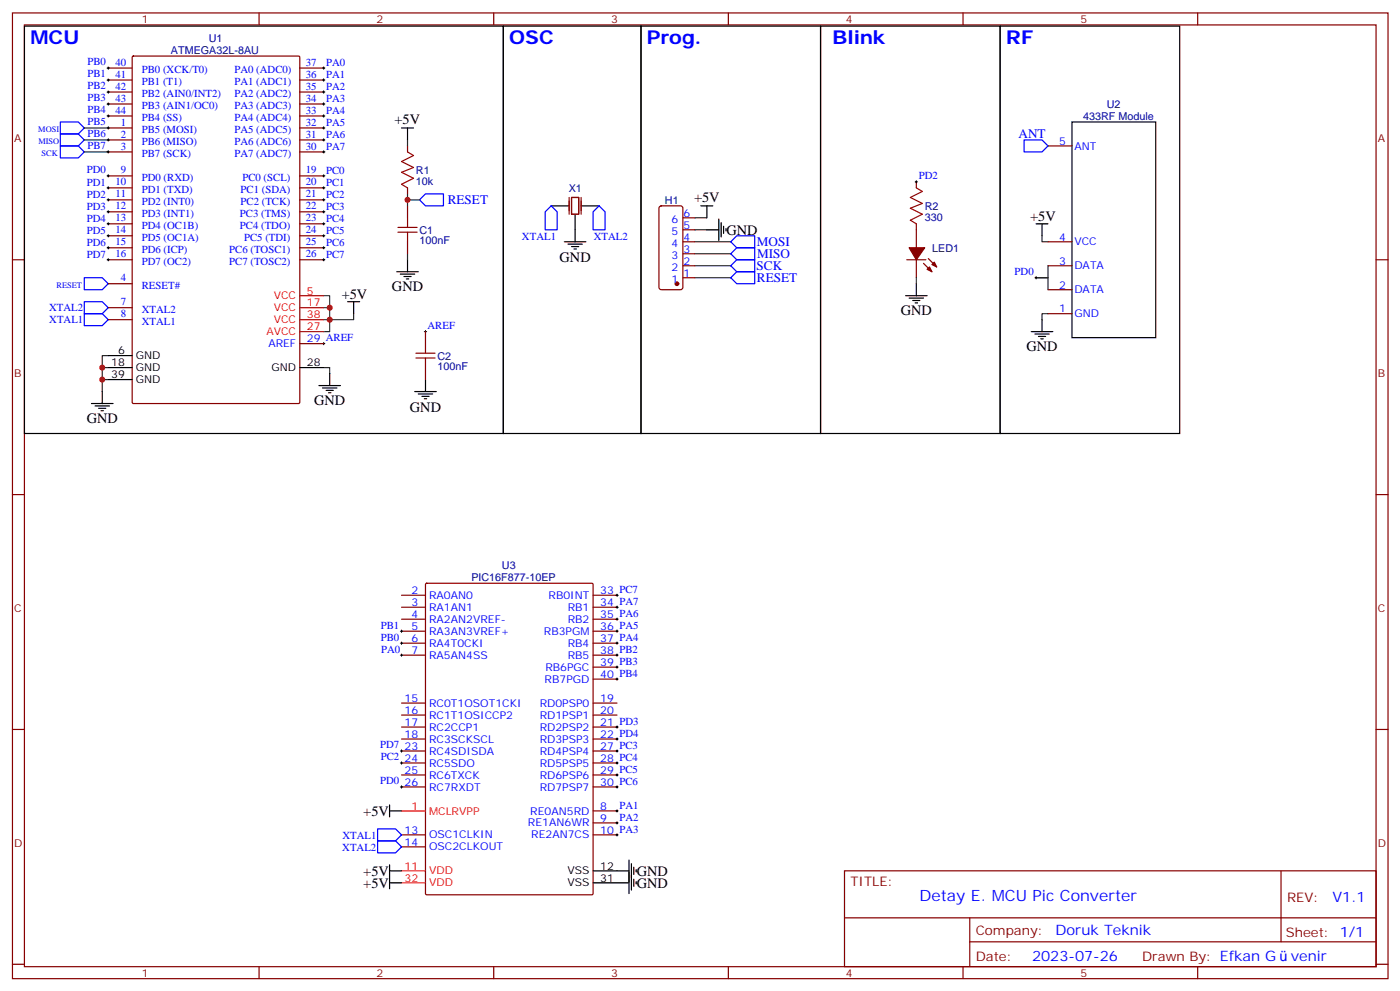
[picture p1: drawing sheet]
<svg xmlns="http://www.w3.org/2000/svg" width="413mm" height="292mm" viewBox="0 0 413 292" stroke-linecap="round" stroke-linejoin="round" font-family="sans-serif">
<g fill="none" stroke="#870000" stroke-width=".35">
<path d="M3.7 3.8h405.3v284.3h-405.3zM7.2 7.3h398.3v277.3h-398.3zM39 16.7l.3-.2h48.7l.3 .2v101.8l-.2 .3h-48.8l-.3-.2zM76.3 3.8v3.5M145.5 3.8v3.5M214.6 3.8v3.5M283.8 3.8v3.5M352.9 3.8v3.5M31.9 20h7M31.9 23.6h7M31.9 27.1h7M31.9 30.6h7"/>
<path d="M31.9 34.1h7M31.9 37.7h7M88.3 20h7.1M88.3 23.6h7.1M88.3 27.1h7.1M88.3 30.6h7.1M88.3 34.1h7.1M88.3 37.7h7.1M31.9 41.2h7M31.9 44.7h7M31.9 58.8h7M31.9 55.3h7"/>
<path d="M31.9 51.8h7M88.3 41.2h7.1M88.3 44.7h7.1M88.3 58.8h7.1M88.3 55.3h7.1M88.3 51.8h7.1M120.1 43v1.7M120.1 55.3v1.8M270 53.6v1.7M308.8 43h7.1M3.7 76.5h3.5M31.9 76.5h7"/>
<path d="M31.9 73h7M31.9 69.4h7M31.9 65.9h7M31.9 62.4h7M88.3 76.5h7.1M88.3 73h7.1M88.3 69.4h7.1M88.3 65.9h7.1M88.3 62.4h7.1M120.1 60.6v3.5M120.1 71.2v3.5M194.4 60.8l.5-.2h5.6l.7 .4v23.6l-.4 .6-5.9 .1-.7-.5v-23.5z"/>
<path d="M201.2 78.2h3.6M201.2 71.2h3.6M201.2 74.7h3.6M201.2 67.7h3.6M201.2 64.1h3.6M267.2 76.5h5.6M270 65.9v7.1M270 76.5v5.3M272.1 77.5l2.5 2.5M273.5 76.1l2.5 2.5M308.8 78.2h7.1M308.8 71.2h7.1"/>
<path d="M405.5 76.5h3.5M31.9 94.1h7M31.9 90.6h7M31.9 83.5h7M125.4 97.6v3.6M201.2 81.8h3.6M308.8 92.4h7.1M308.8 85.3h7.1M88.3 101.2h7.1M125.4 108.2v3.6M3.7 145.6h3.5M405.5 145.6h3.5"/>
<path d="M118.3 175.3h7.1M118.3 178.8h7.1M125.4 171.9l.3-.2h48.7l.3 .2 .1 91.2-.2 .3-48.9 .1-.3-.2zM174.8 175.3h7M174.8 178.8h7M118.3 182.3h7.1M118.3 185.8h7.1M118.3 189.4h7.1M118.3 192.9h7.1M174.8 182.3h7M174.8 185.8h7M174.8 189.4h7"/>
<path d="M174.8 192.9h7M174.8 196.4h7M174.8 200h7M3.7 214.8h3.5M118.3 207h7.1M118.3 210.5h7.1M118.3 214.1h7.1M118.3 217.6h7.1M174.8 207h7M174.8 210.5h7M174.8 214.1h7M174.8 217.6h7"/>
<path d="M405.5 214.8h3.5M118.3 221.1h7.1M118.3 224.6h7.1M118.3 228.2h7.1M118.3 231.7h7.1M174.8 238.8h7M174.8 221.1h7M174.8 224.6h7M174.8 228.2h7M174.8 231.7h7M118.3 245.8h7.1M118.3 249.3h7.1"/>
<path d="M174.8 242.3h7M174.8 245.8h7M248.8 256.4h156.7v28.2h-156.7zM377.5 256.4v20.9M248.9 270.2h156.5M285.8 277.3h119.6M285.8 270.2v14.2M3.7 283.9h3.5M76.3 284.6v3.5M145.5 284.6v3.5M214.6 284.6v3.5M283.8 284.6v3.5"/>
<path d="M352.9 284.6v3.5M405.5 283.9h3.5"/>
</g>
<g fill="none" stroke="#000" stroke-width=".35">
<path d="M7.2 7.7h141.1v119.9h-141.1zM148.3 7.7h40.6v119.9h-40.6zM188.9 7.7h52.9v119.9h-52.9zM241.8 7.7h52.9v119.9h-52.9zM294.7 7.7h52.9v119.9h-52.9zM118.3 37.7h3.5M120.1 37.7v3.5M315.9 35.9h24.7v63.5h-24.7zM120.1 76.5v3.5M162.4 60.6h5.3M166.3 71.2h6.3M167.4 71.9h4.2"/>
<path d="M168.4 72.6h2.1M169.1 73.3h.7M169.5 63.4v7.8M171.2 60.6h5.3M206.5 60.6h3.5M208.3 60.6v3.5M208.3 67.7h3.5M211.8 64.5v6.3M212.5 65.5v4.3M213.2 66.6v2.1M213.9 67.3v.7M305.3 65.9h3.5"/>
<path d="M307.1 65.9v3.5M102.4 88.8h3.6M104.2 88.8v3.6M116.9 80h6.4M118 80.7h4.2M119 81.4h2.1M119.7 82.1h.7M266.8 87.1h6.4M267.9 87.8h4.2M269 88.5h2.1M269.7 89.2h.7M270 83.5v3.6"/>
<path d="M303.9 97.6h6.3M304.9 98.4h4.3M306 99.1h2.1M306.7 99.8h.7M307.1 94.1v3.5M27 118.8h6.3M28 119.5h4.2M30.1 115.3v3.5M31.9 104.7h7M31.9 108.2h7M31.9 111.8h7M88.3 108.2h7.1"/>
<path d="M94 113.5h6.3M95 114.2h4.3M96.1 114.9h2.1M96.8 115.6h.7M97.2 110v3.5M122.2 115.3h6.4M123.3 116h4.2M124.3 116.7h2.1M125 117.4h.7M125.4 111.8v3.5M29.1 120.2h2.1M29.8 120.9h.7"/>
<path d="M114.8 238.8h3.5M114.8 237v3.5M114.8 256.4h3.5M114.8 259.9h3.5M114.8 254.6v7.1M174.8 256.4h10.5M174.8 259.9h10.5M185.3 253.2v9.9M186.1 254.3v7.7M186.8 255.3v2.2M186.8 258.9v2.1M187.5 256v.8"/>
<path d="M187.5 259.6v.7"/>
</g>
<path d="M167.7 58.1v5M168.4 58.1h2.1v5h-2.1zM171.2 58.1v5" fill="none" stroke="#871200" stroke-width=".35"/>
<g fill="none" stroke="#00f" stroke-width=".35">
<path d="M17.8 39.4h5.3l1.7 1.8-1.7 1.8h-5.3zM17.8 35.9h5.3l1.7 1.8-1.7 1.7h-5.3zM17.8 43h5.3l1.7 1.7-1.7 1.8h-5.3zM125.4 57.1h5.3v3.5h-5.3l-1.8-1.8zM301.8 41.2h5.3l1.7 1.8-1.7 1.7h-5.3zM162.4 60.6l1.8 1.8v5.3h-3.5v-5.3zM176.5 60.6l1.8 1.8v5.3h-3.5v-5.3zM215.3 78.2l1.8-1.7h5.3v3.5h-5.3zM215.3 71.2l1.8-1.8h5.3v3.6h-5.3zM215.3 74.7l1.8-1.7h5.3v3.5h-5.3zM24.8 88.8h5.3l1.8 1.8-1.8 1.8h-5.3zM24.8 92.4h5.3l1.8 1.7-1.8 1.8h-5.3z"/>
<path d="M24.8 81.8h5.3l1.8 1.7-1.8 1.8h-5.3zM215.3 81.8l1.8-1.8h5.3v3.5h-5.3zM111.3 244.1h5.3l1.7 1.7-1.7 1.8h-5.3zM111.3 247.6h5.3l1.7 1.7-1.7 1.8h-5.3z"/>
</g>
<g fill="none" stroke="#000" stroke-width=".29">
<path d="M31.9 19.7v.7M95.4 19.7v.7M31.5 20h.7M31.5 23.6h.7M31.5 27.1h.7M31.5 30.6h.7M31.5 34.1h.7M31.5 37.7h.7M31.9 23.2v.7M31.9 26.7v.7M31.9 30.3v.7M31.9 33.8v.7"/>
<path d="M31.9 37.3v.7M95 20h.7M95 23.6h.7M95 27.1h.7M95 30.6h.7M95 34.1h.7M95 37.7h.7M95.4 23.2v.7M95.4 26.7v.7M95.4 30.3v.7M95.4 33.8v.7M95.4 37.3v.7"/>
<path d="M31.5 41.2h.7M31.5 44.7h.7M31.5 51.8h.7M31.5 55.3h.7M31.5 58.8h.7M31.9 40.9v.7M31.9 44.4v.7M31.9 51.4v.7M31.9 55v.7M31.9 58.5v.7M95 41.2h.7M95 44.7h.7"/>
<path d="M95 51.8h.7M95 55.3h.7M95 58.8h.7M95.4 40.9v.7M95.4 44.4v.7M95.4 51.4v.7M95.4 55v.7M95.4 58.5v.7M269.7 53.6h.7M270 53.2v.7M31.5 62.4h.7M31.5 65.9h.7"/>
<path d="M31.5 69.4h.7M31.5 73h.7M31.5 76.5h.7M31.9 62v.7M31.9 65.5v.8M31.9 69.1v.7M31.9 72.6v.7M31.9 76.1v.7M95 62.4h.7M95 65.9h.7M95 69.4h.7M95 73h.7"/>
<path d="M95 76.5h.7M95.4 62v.7M95.4 65.5v.8M95.4 69.1v.7M95.4 72.6v.7M95.4 76.1v.7M125 97.6h.7M125.4 97.3v.7M304.9 81.8h.7M305.3 81.4v.7M95 101.2h.7M95.4 100.8v.7"/>
<path d="M181.5 178.8h.7M181.5 175.3h.7M181.8 174.9v.7M181.8 178.4v.7M118 192.9h.7M118 189.4h.7M118 185.8h.7M118.3 185.5v.7M118.3 189v.7M118.3 192.5v.8M181.5 200h.7M181.5 196.4h.7"/>
<path d="M181.5 192.9h.7M181.5 189.4h.7M181.5 185.8h.7M181.5 182.3h.7M181.8 182v.7M181.8 185.5v.7M181.8 189v.7M181.8 192.5v.8M181.8 196.1v.7M181.8 199.6v.7M181.5 214.1h.7M181.5 217.6h.7"/>
<path d="M181.8 213.7v.7M181.8 217.2v.7M118 231.7h.7M118 224.6h.7M118 221.1h.7M118.3 220.8v.7M118.3 224.3v.7M118.3 231.4v.7M181.5 231.7h.7M181.5 228.2h.7M181.5 224.6h.7M181.5 221.1h.7"/>
<path d="M181.5 238.8h.7M181.8 220.8v.7M181.8 224.3v.7M181.8 227.8v.7M181.8 231.4v.7M181.8 238.4v.7M181.5 245.8h.7M181.5 242.3h.7M181.8 241.9v.7M181.8 245.5v.7"/>
</g>
<g fill="none" stroke="#008700" stroke-width=".35">
<path d="M24.8 37.7h7.1M24.8 41.2h7.1M24.8 44.7h7.1M120.1 41.2v1.8M120.1 57.1v3.5M120.1 58.8h3.5M120.1 74.7v1.8M204.8 78.2h10.5M204.8 74.7h10.5M204.8 71.2h10.5M204.8 67.7h3.5M204.8 64.1h3.5"/>
<path d="M307.1 69.4v1.8h1.7M308.8 78.2v3.6h-3.5h3.5v3.5M95.4 87.1h1.8v10.5h-1.8M95.4 90.6h1.8M104.2 92.4v1.7h-8.8M204.8 81.8h10.5M270 81.8v1.7M308.8 92.4h-1.7v1.7M30.1 111.8h1.8M30.1 108.2h1.8M31.9 104.7h-1.8v10.6M95.4 108.2h1.8v1.8"/>
</g>
<path d="M88.3 97.6h7.1M88.3 87.1h7.1M88.3 90.6h7.1M88.3 94.1h7.1M118.3 238.8h7.1M118.3 256.4h7.1M118.3 259.9h7.1" fill="none" stroke="#f00" stroke-width=".35"/>
<path d="M120.1 44.7l1.7 1.1-3.5 1.8 3.5 1.7-3.5 1.4 3.5 1.8-3.5 1.8 1.8 1M270 55.3l1.8 1.1-3.5 1.7 3.5 1.8-3.5 1.4 3.5 1.8-3.5 1.7 1.7 1.1M117.3 68.4h5.6M117.3 67h5.6M120.1 64.1v2.9M120.1 68.4v2.8M122.6 105.4h5.6M122.6 104h5.6M125.4 101.2v2.8M125.4 105.4v2.8" fill="none" stroke="#a10000" stroke-width=".35"/>
<g fill="#870000" stroke="#870000" stroke-width=".35">
<path d="M273.2 79.3l.7-.7 .7 1.4z"/>
<path d="M274.6 77.9l.7-.7 .7 1.4z"/>
<path d="M267.9 73h4.6l-2.5 3.5z"/>
<circle cx="199.5" cy="83.5" r=".53"/>
</g>
<g fill="#c00">
<circle cx="97.2" cy="90.6" r=".88"/>
<circle cx="97.2" cy="94.1" r=".88"/>
<circle cx="30.1" cy="111.8" r=".88"/>
<circle cx="30.1" cy="108.2" r=".88"/>
<circle cx="120.1" cy="58.8" r=".88"/>
</g>
<g font-size="5.6" fill="#00f">
<text x="9" y="13">MCU</text>
<text x="150.1" y="13">OSC</text>
<text x="190.6" y="13">Prog.</text>
<text x="245.3" y="13">Blink</text>
<text x="296.5" y="13">RF</text>
</g>
<text font-size="4.6" fill="#00f" x="270.9" y="265.4">Detay E. MCU Pic Converter</text>
<g font-size="4.2">
<text x="116.2" y="36.6">+5V</text>
<text x="204.5" y="59.5">+5V</text>
<text x="303.5" y="65.2">+5V</text>
<text x="214.1" y="69.1">GND</text>
<text x="164.9" y="77.3">GND</text>
<text x="100.7" y="88.1">+5V</text>
<text x="115.5" y="85.7">GND</text>
<text x="265.4" y="92.7">GND</text>
<text x="302.5" y="103.3">GND</text>
<text x="92.6" y="119.2">GND</text>
<text x="25.5" y="124.5">GND</text>
<text x="120.8" y="121.4">GND</text>
<text x="107.1" y="240.2">+5V</text>
<text x="107" y="257.8">+5V</text>
<text x="187.6" y="257.8">GND</text>
<text x="107" y="261.4">+5V</text>
<text x="187.6" y="261.4">GND</text>
</g>
<g font-size="4.2" fill="#00f">
<text x="392.6" y="265.7">V1.1</text>
<text x="311" y="275.2">Doruk Teknik</text>
<text x="304.1" y="283">2023-07-26</text>
<text x="380.4" y="282.9">venir</text>
</g>
<g font-size="3.9" fill="#00f">
<text x="300.2" y="40.7">ANT</text>
<text x="132" y="60.1">RESET</text>
<text x="223" y="72.5">MOSI</text>
<text x="223.1" y="76.1">MISO</text>
<text x="222.9" y="79.6">SCK</text>
<text x="223" y="83.1">RESET</text>
</g>
<g font-size="3.9" fill="#800">
<text x="250.6" y="261">TITLE:</text>
<text x="379.2" y="265.7">REV:</text>
<text x="287.5" y="275.2">Company:</text>
<text x="378.9" y="275.8">Sheet: 1/1</text>
<text x="287.5" y="282.9">Date:</text>
<text x="336.6" y="282.9">Drawn By: Efkan G</text>
</g>
<g font-size="3.2" fill="#800">
<text x="41.8" y="6.8">1</text>
<text x="110.9" y="6.8">2</text>
<text x="180.1" y="6.8">3</text>
<text x="249.2" y="6.8">4</text>
<text x="318.3" y="6.8">5</text>
<text x="4.2" y="41.9">A</text>
<text x="406" y="41.9">A</text>
<text x="4.2" y="111.1">B</text>
<text x="406" y="111.1">B</text>
<text x="4.2" y="180.2">C</text>
<text x="406" y="180.2">C</text>
<text x="4.2" y="249.3">D</text>
<text x="406" y="249.3">D</text>
<text x="41.8" y="287.6">1</text>
<text x="110.9" y="287.6">2</text>
<text x="180.1" y="287.6">3</text>
<text x="249.2" y="287.6">4</text>
<text x="318.3" y="287.6">5</text>
</g>
<g font-size="3.2" fill="#000080">
<text x="50.4" y="15.9">ATMEGA32L-8AU</text>
<text x="61.5" y="12.3">U1</text>
<text x="319.2" y="35.3">433RF Module</text>
<text x="326.1" y="31.8">U2</text>
<text x="122.6" y="51.2">R1</text>
<text x="122.6" y="54.3">10k</text>
<text x="167.6" y="56.5">X1</text>
<text x="195.9" y="60">H1</text>
<text x="272.5" y="64.9">330</text>
<text x="272.5" y="61.8">R2</text>
<text x="123.6" y="72">100nF</text>
<text x="123.6" y="68.8">C1</text>
<text x="274.7" y="74.1">LED1</text>
<text x="128.9" y="105.9">C2</text>
<text x="128.9" y="109">100nF</text>
<text x="147.9" y="167.5">U3</text>
<text x="138.9" y="171.1">PIC16F877-10EP</text>
</g>
<g font-size="3.2" fill="#00f">
<text x="25.8" y="19.2">PB0</text>
<text x="25.8" y="22.7">PB1</text>
<text x="34" y="22.9">41</text>
<text x="34" y="19.3">40</text>
<text x="41.8" y="21.6">PB0 (XCK/T0)</text>
<text x="69.1" y="21.6">PA0 (ADC0)</text>
<text x="90.1" y="19.3">37</text>
<text x="90.1" y="22.9">36</text>
<text x="96.1" y="19.4">PA0</text>
<text x="96.1" y="22.9">PA1</text>
<text x="25.8" y="26.2">PB2</text>
<text x="25.8" y="29.7">PB3</text>
<text x="34" y="29.9">43</text>
<text x="34" y="26.4">42</text>
<text x="41.8" y="28.7">PB2 (AIN0/INT2)</text>
<text x="41.8" y="25.2">PB1 (T1)</text>
<text x="69.1" y="25.2">PA1 (ADC1)</text>
<text x="69.1" y="28.7">PA2 (ADC2)</text>
<text x="90.1" y="26.4">35</text>
<text x="90.1" y="29.9">34</text>
<text x="96.1" y="26.5">PA2</text>
<text x="96.1" y="30">PA3</text>
<text x="25.8" y="33.3">PB4</text>
<text x="34" y="33.4">44</text>
<text x="41.8" y="35.7">PB4 (SS)</text>
<text x="41.8" y="32.2">PB3 (AIN1/OC0)</text>
<text x="69.1" y="32.2">PA3 (ADC3)</text>
<text x="69.1" y="35.7">PA4 (ADC4)</text>
<text x="90.1" y="33.4">33</text>
<text x="96.1" y="33.5">PA4</text>
<text x="25.8" y="36.8">PB5</text>
<text x="25.8" y="40.3">PB6</text>
<text x="35.6" y="40.5">2</text>
<text x="35.6" y="37">1</text>
<text x="41.8" y="39.3">PB5 (MOSI)</text>
<text x="69.1" y="39.3">PA5 (ADC5)</text>
<text x="90.1" y="37">32</text>
<text x="90.1" y="40.5">31</text>
<text x="96.1" y="37">PA5</text>
<text x="96.1" y="40.6">PA6</text>
<text x="25.8" y="43.9">PB7</text>
<text x="35.6" y="44">3</text>
<text x="41.8" y="46.3">PB7 (SCK)</text>
<text x="41.8" y="42.8">PB6 (MISO)</text>
<text x="69.1" y="42.8">PA6 (ADC6)</text>
<text x="69.1" y="46.3">PA7 (ADC7)</text>
<text x="90.1" y="44">30</text>
<text x="96.1" y="44.1">PA7</text>
<text x="312.1" y="42.6">5</text>
<text x="316.6" y="44">ANT</text>
<text x="25.6" y="50.9">PD0</text>
<text x="35.6" y="51.1">9</text>
<text x="41.8" y="53.4">PD0 (RXD)</text>
<text x="71.4" y="53.4">PC0 (SCL)</text>
<text x="90.1" y="51.1">19</text>
<text x="96.1" y="51.1">PC0</text>
<text x="270.7" y="52.7">PD2</text>
<text x="25.6" y="54.7">PD1</text>
<text x="25.6" y="58.2">PD2</text>
<text x="34" y="58.1">11</text>
<text x="34" y="54.6">10</text>
<text x="41.8" y="56.9">PD1 (TXD)</text>
<text x="70.9" y="56.9">PC1 (SDA)</text>
<text x="90.1" y="58.1">21</text>
<text x="90.1" y="54.6">20</text>
<text x="96.1" y="54.7">PC1</text>
<text x="96.1" y="58.2">PC2</text>
<text x="25.6" y="61.7">PD3</text>
<text x="25.6" y="65.3">PD4</text>
<text x="34" y="65.2">13</text>
<text x="34" y="61.7">12</text>
<text x="41.8" y="64">PD3 (INT1)</text>
<text x="41.8" y="60.4">PD2 (INT0)</text>
<text x="70.7" y="64">PC3 (TMS)</text>
<text x="70.9" y="60.4">PC2 (TCK)</text>
<text x="90.1" y="65.2">23</text>
<text x="90.1" y="61.7">22</text>
<text x="96.1" y="61.7">PC3</text>
<text x="96.1" y="65.3">PC4</text>
<text x="197.9" y="65.5">6</text>
<text x="201.4" y="63.8">6</text>
<text x="25.6" y="68.8">PD5</text>
<text x="34" y="68.7">14</text>
<text x="41.8" y="71">PD5 (OC1A)</text>
<text x="41.8" y="67.5">PD4 (OC1B)</text>
<text x="70.7" y="67.5">PC4 (TDO)</text>
<text x="71.9" y="71">PC5 (TDI)</text>
<text x="90.1" y="68.7">24</text>
<text x="96.1" y="68.8">PC5</text>
<text x="153.8" y="70.5">XTAL1</text>
<text x="175" y="70.5">XTAL2</text>
<text x="197.9" y="69.1">5</text>
<text x="201.4" y="70.8">4</text>
<text x="201.4" y="67.3">5</text>
<text x="312.1" y="70.8">4</text>
<text x="25.6" y="72.3">PD6</text>
<text x="25.6" y="75.8">PD7</text>
<text x="34" y="75.8">16</text>
<text x="34" y="72.2">15</text>
<text x="41.8" y="74.5">PD6 (ICP)</text>
<text x="67.5" y="74.5">PC6 (TOSC1)</text>
<text x="90.1" y="75.8">26</text>
<text x="90.1" y="72.2">25</text>
<text x="96.1" y="72.3">PC6</text>
<text x="96.1" y="75.8">PC7</text>
<text x="197.9" y="76.1">3</text>
<text x="197.9" y="72.6">4</text>
<text x="201.4" y="77.9">2</text>
<text x="201.4" y="74.4">3</text>
<text x="312.1" y="77.9">3</text>
<text x="316.6" y="72.2">VCC</text>
<text x="35.6" y="82.8">4</text>
<text x="41.8" y="78.1">PD7 (OC2)</text>
<text x="67.5" y="78.1">PC7 (TOSC2)</text>
<text x="197.9" y="83.2">1</text>
<text x="197.9" y="79.7">2</text>
<text x="201.4" y="81.4">1</text>
<text x="299" y="80.9">PD0</text>
<text x="316.6" y="79.3">DATA</text>
<text x="35.6" y="89.9">7</text>
<text x="41.8" y="85.1">RESET#</text>
<text x="312.1" y="84.9">2</text>
<text x="316.6" y="86.4">DATA</text>
<text x="14.5" y="91.7">XTAL2</text>
<text x="14.5" y="95.2">XTAL1</text>
<text x="35.6" y="93.4">8</text>
<text x="41.8" y="95.7">XTAL1</text>
<text x="41.8" y="92.2">XTAL2</text>
<text x="312.1" y="92">1</text>
<text x="316.6" y="93.4">GND</text>
<text x="90.5" y="100.8">29 AREF</text>
<text x="126" y="96.8">AREF</text>
<text x="79.1" y="102.2">AREF</text>
<text x="121.2" y="174.9">2</text>
<text x="121.2" y="178.4">3</text>
<text x="126.4" y="176.3">RA0AN0</text>
<text x="126.4" y="179.8">RA1AN1</text>
<text x="161.6" y="176.3">RB0INT</text>
<text x="167.3" y="179.8">RB1</text>
<text x="176.9" y="174.9">33 PC7</text>
<text x="176.9" y="178.4">34 PA7</text>
<text x="112.2" y="185.2">PB1</text>
<text x="121.2" y="182">4</text>
<text x="121.2" y="185.5">5</text>
<text x="126.4" y="183.4">RA2AN2VREF-</text>
<text x="167.3" y="183.4">RB2</text>
<text x="176.9" y="182">35 PA6</text>
<text x="176.9" y="185.5">36 PA5</text>
<text x="112.2" y="188.7">PB0</text>
<text x="121.2" y="189">6</text>
<text x="126.4" y="186.9">RA3AN3VREF+</text>
<text x="126.4" y="190.4">RA4T0CKI</text>
<text x="160.3" y="186.9">RB3PGM</text>
<text x="167.3" y="190.4">RB4</text>
<text x="176.9" y="189">37 PA4</text>
<text x="112.3" y="192.3">PA0</text>
<text x="121.2" y="192.5">7</text>
<text x="126.4" y="194">RA5AN4SS</text>
<text x="160.7" y="197.5">RB6PGC</text>
<text x="167.3" y="194">RB5</text>
<text x="176.9" y="192.5">38 PB2</text>
<text x="176.9" y="196.1">39 PB3</text>
<text x="160.5" y="201">RB7PGD</text>
<text x="176.9" y="199.6">40 PB4</text>
<text x="119.2" y="206.7">15</text>
<text x="126.4" y="208.1">RC0T1OSOT1CKI</text>
<text x="159" y="208.1">RD0PSP0</text>
<text x="176.9" y="206.7">19</text>
<text x="119.2" y="210.2">16</text>
<text x="119.2" y="213.7">17</text>
<text x="126.4" y="211.6">RC1T1OSICCP2</text>
<text x="126.4" y="215.1">RC2CCP1</text>
<text x="159" y="211.6">RD1PSP1</text>
<text x="159" y="215.1">RD2PSP2</text>
<text x="176.9" y="210.2">20</text>
<text x="176.9" y="213.7">21 PD3</text>
<text x="112" y="220.2">PD7</text>
<text x="119.2" y="217.2">18</text>
<text x="119.2" y="220.8">23</text>
<text x="126.4" y="218.7">RC3SCKSCL</text>
<text x="159" y="218.7">RD3PSP3</text>
<text x="176.9" y="217.2">22 PD4</text>
<text x="176.9" y="220.8">27 PC3</text>
<text x="112.2" y="223.8">PC2</text>
<text x="119.2" y="224.3">24</text>
<text x="119.2" y="227.8">25</text>
<text x="126.4" y="222.2">RC4SDISDA</text>
<text x="126.4" y="225.7">RC5SDO</text>
<text x="159" y="222.2">RD4PSP4</text>
<text x="159" y="225.7">RD5PSP5</text>
<text x="176.9" y="224.3">28 PC4</text>
<text x="176.9" y="227.8">29 PC5</text>
<text x="112" y="230.8">PD0</text>
<text x="119.2" y="231.4">26</text>
<text x="126.4" y="229.2">RC6TXCK</text>
<text x="126.4" y="232.8">RC7RXDT</text>
<text x="159" y="229.2">RD6PSP6</text>
<text x="159" y="232.8">RD7PSP7</text>
<text x="176.9" y="231.4">30 PC6</text>
<text x="156.3" y="239.8">RE0AN5RD</text>
<text x="176.9" y="238.4">8</text>
<text x="182.5" y="238.1">PA1</text>
<text x="119.2" y="245.5">13</text>
<text x="155.6" y="243.3">RE1AN6WR</text>
<text x="176.9" y="241.9">9</text>
<text x="176.9" y="245.5">10 PA3</text>
<text x="182.5" y="241.6">PA2</text>
<text x="100.8" y="250.4">XTAL2</text>
<text x="100.9" y="246.9">XTAL1</text>
<text x="119.2" y="249">14</text>
<text x="126.4" y="246.9">OSC1CLKIN</text>
<text x="126.4" y="250.4">OSC2CLKOUT</text>
<text x="156.5" y="246.9">RE2AN7CS</text>
</g>
<g font-size="3.2" fill="#f00">
<text x="80.7" y="88.1">VCC</text>
<text x="90.5" y="86.7">5</text>
<text x="80.7" y="91.7">VCC</text>
<text x="80.7" y="95.2">VCC</text>
<text x="90.5" y="90.2">17</text>
<text x="90.5" y="93.8">38</text>
<text x="78.5" y="98.7">AVCC</text>
<text x="90.5" y="97.3">27</text>
<text x="121.2" y="238.4">1</text>
<text x="126.4" y="239.8">MCLRVPP</text>
<text x="119.2" y="256">11</text>
<text x="126.4" y="257.5">VDD</text>
<text x="119.2" y="259.6">32</text>
<text x="126.4" y="261">VDD</text>
</g>
<g font-size="3.2">
<text x="32.8" y="107.9">18</text>
<text x="34.8" y="104.4">6</text>
<text x="40" y="105.8">GND</text>
<text x="90.5" y="107.9">28</text>
<text x="32.8" y="111.4">39</text>
<text x="40" y="109.3">GND</text>
<text x="40" y="112.8">GND</text>
<text x="80" y="109.3">GND</text>
<text x="167.2" y="257.5">VSS</text>
<text x="176.9" y="256">12</text>
<text x="167.2" y="261">VSS</text>
<text x="176.9" y="259.6">31</text>
</g>
<g font-size="2.5" fill="#00f">
<text x="11.3" y="39">MOSI</text>
<text x="11.3" y="42.5">MISO</text>
<text x="12.3" y="46">SCK</text>
<text x="16.6" y="84.7">RESET</text>
</g>
</svg>
